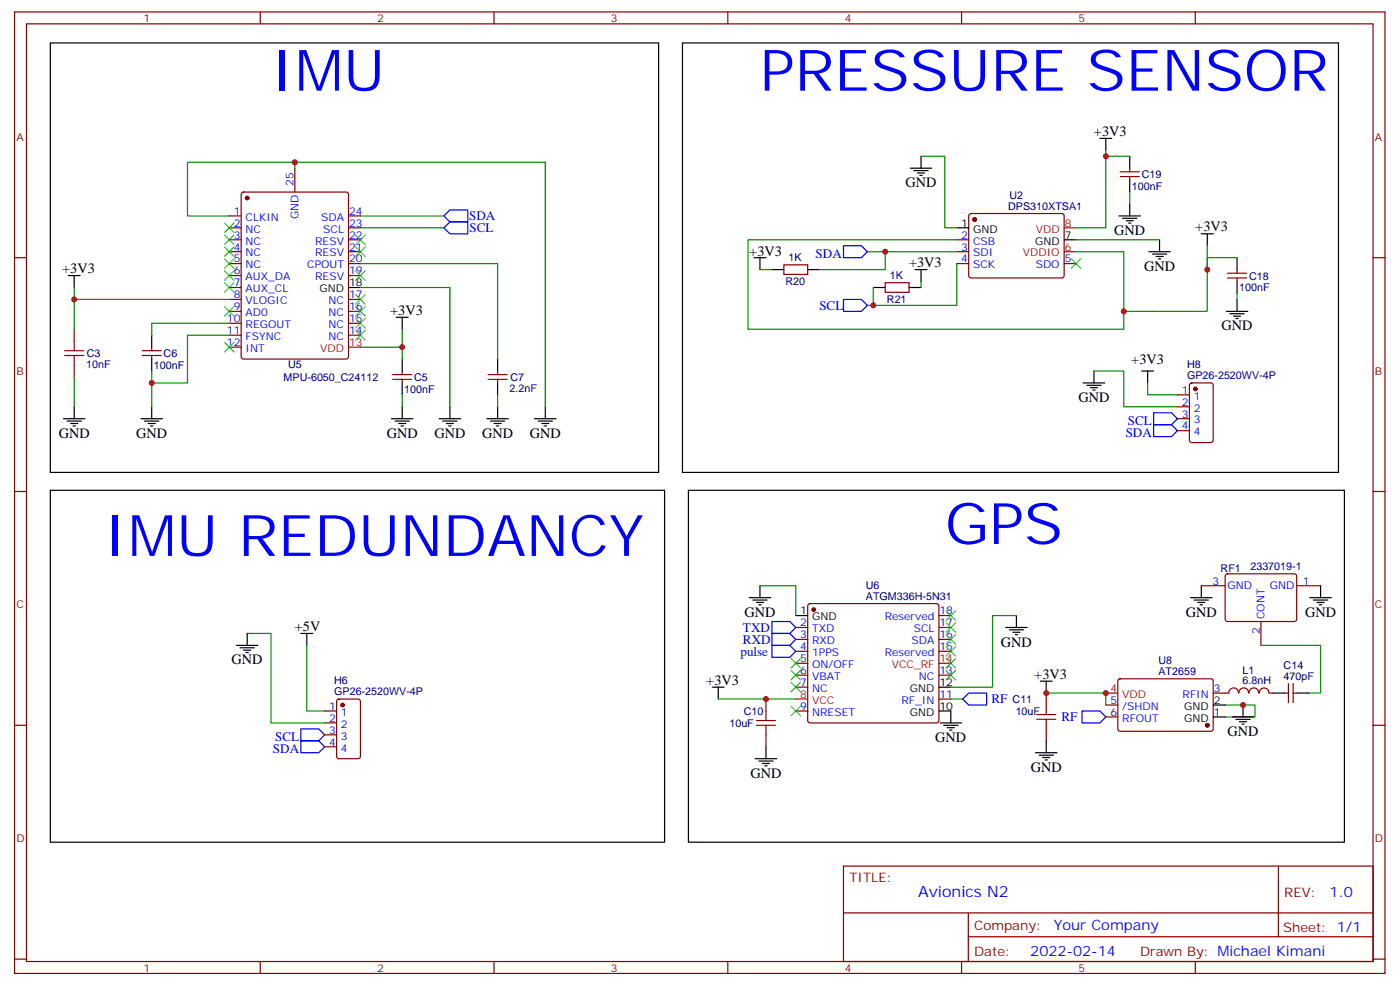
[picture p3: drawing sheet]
<svg xmlns="http://www.w3.org/2000/svg" width="414mm" height="292mm" viewBox="0 0 414 292" stroke-linecap="round" stroke-linejoin="round" font-family="sans-serif">
<g fill="none" stroke="#870000" stroke-width=".35">
<path d="M4.3 3.5h405.3v284.4h-405.3zM7.8 7.1h398.3v277.2h-398.3zM77 3.5v3.6M146.1 3.5v3.6M215.3 3.5v3.6M284.4 3.5v3.6M353.6 3.5v3.6M71.6 57l.4-.2h30.4l.6 .4 .1 48.3-.5 .6-30.6 .1-.6-.5-.1-48.2zM87.2 49.7v7.1M331.3 52.2h5.7M331.3 50.8h5.7M334.2 49.7v1.1"/>
<path d="M334.2 52.2v1.1M4.3 76.2h3.5M67.8 70.9h3.5M67.8 74.4h3.5M67.8 78h3.5M67.8 63.9h3.5M67.8 67.4h3.5M103.1 70.9h3.5M103.1 74.4h3.5M103.1 78h3.5M103.1 63.9h3.5M103.1 67.4h3.5"/>
<path d="M231.8 78.3h7.1v2.8h-7.1zM283 70.9h3.5M283 74.4h3.5M283 78h3.5M286.8 63.4l.4-.3 27.1 .1 .4 .7v17.9l-.7 .4-27-.1-.5-.6v-17.6zM314.7 78h3.6M365.9 79.7v1.1M406.1 76.2h3.5M21.9 97.4v3.5M67.8 81.5h3.5M67.8 85h3.5M67.8 88.5h3.5"/>
<path d="M67.8 92.1h3.5M67.8 95.6h3.5M67.8 99.1h3.5M103.1 81.5h3.5M103.1 88.5h3.5M103.1 92.1h3.5M103.1 95.6h3.5M103.1 99.1h3.5M261.8 83.6h7.1v2.8h-7.1zM363.1 82.2h5.6M363.1 80.8h5.6M365.9 82.2v1.1"/>
<path d="M21.9 108v3.5M42.1 105.1h5.6M42.1 103.7h5.6M44.9 102.7v1M44.9 105.1v1.1M67.8 102.7h3.5M116.1 112.2h5.7M116.1 110.8h5.7M119 109.7v1.1M119 112.2v1M144.4 112.2h5.6M144.4 110.8h5.6"/>
<path d="M147.2 109.7v1.1M147.2 112.2v1M348.3 116.8h3.5M352 113.4l.5-.2h5.6l.7 .5v16.5l-.4 .6-5.9 .1-.7-.5v-16.5zM348.3 120.3h3.5M348.3 123.8h3.5M348.3 127.4h3.5M4.3 145.3h3.5M406.1 145.3h3.5M239.1 178.7l.5-.2h37.4l.5 .2 .2 .5v33.9l-.2 .5-.5 .2h-37.4l-.5-.3-.2-.4v-33.9zM355.3 173.2h7.1M362.6 169.9l.5-.2h20l.4 .7v13l-.7 .4-20-.1-.4-.6v-12.7z"/>
<path d="M383.5 173.2h7.1M235.4 185.6h3.5M235.4 189.1h3.5M235.4 192.6h3.5M235.4 196.1h3.5M235.4 199.7h3.5M277.7 185.6h3.5M277.7 189.1h3.5M277.7 192.6h3.5M277.7 199.7h3.5M277.7 182h3.5M373 183.8v7.1"/>
<path d="M4.3 214.5h3.5M96 210.3h3.6M96 213.8h3.6M96 217.3h3.6M99.8 206.9l.5-.2h5.6l.7 .5v16.5l-.5 .6-5.8 .1-.7-.5v-16.5zM226.6 206.7v3.6M226.6 217.3v3.5M235.4 210.3h3.5M235.4 203.2h3.5M277.7 206.7h3.5M309.5 205v3.5M309.5 215.5v3.6"/>
<path d="M327.1 208.5h3.5M327.1 212h3.5M330.9 200.9l.4-.2 27.1 .1 .4 .6v14.4l-.7 .5-27-.1-.5-.7v-14.1zM366.3 204.9a1.41 1.41 0 0 0-1.4-1.5 1.41 1.41 0 0 0-1.4 1.5l-4.7 .1M366.5 204.9a1.41 1.41 0 0 1 1.4-1.5 1.41 1.41 0 0 1 1.4 1.5M369.5 204.9a1.41 1.41 0 0 1 1.4-1.5 1.41 1.41 0 0 1 1.4 1.5M372.5 204.9a1.41 1.41 0 0 1 1.4-1.5 1.41 1.41 0 0 1 1.4 1.5M375.4 205h1.1M380 205h1.1M381.1 202.1v5.7M382.5 202.1v5.7M382.5 205h1"/>
<path d="M406.1 214.5h3.5M96 220.8h3.6M249.5 256.1h156.6v28.2h-156.6zM378.1 256.1v20.9M249.5 270h156.5M286.4 277h119.6M286.4 270v14.1M4.3 283.6h3.5M77 284.3v3.6M146.1 284.3v3.6M215.3 284.3v3.6M284.4 284.3v3.6"/>
<path d="M353.6 284.3v3.6M406.1 283.6h3.5"/>
</g>
<g fill="none" stroke="#000" stroke-width=".35">
<path d="M14.9 12.7h179.9v127h-179.9zM201.9 12.7h194v127h-194zM269.2 49.7h6.4M270.3 50.4h4.2M271.4 51.2h2.1M272.1 51.9h.7M272.4 46.2v3.5M325.3 40.9h3.6M327.1 40.9v3.6M334.2 46.2v3.5M334.2 53.3v3.5M223 76.2h3.6"/>
<path d="M224.8 76.2v3.5M228.3 79.7h3.5M238.9 79.7h3.5M270.7 79.7h3.5M272.4 79.7v3.6M283 67.4h3.5M314.7 70.9h3.6M331 63.9h6.3M332 64.6h4.3M333.1 65.3h2.1M333.8 66h.7M334.2 60.3v3.6"/>
<path d="M339.8 74.4h6.3M340.9 75.1h4.2M341.9 75.8h2.1M342.6 76.6h.7M343 70.9v3.5M355.3 69.1h3.5M357.1 69.1v3.6M365.9 76.2v3.5M20.2 81.5h3.5M21.9 81.5v3.5M44.9 99.1v3.6M103.1 85h3.5"/>
<path d="M117.2 93.8h3.5M119 93.8v3.6M258.3 85h3.5M268.9 85h3.5M362.7 92.1h6.4M363.8 92.8h4.2M364.8 93.5h2.2M365.5 94.2h.8M365.9 83.3v3.5M365.9 88.5v3.6M44.9 106.2v3.5M119 106.2v3.5"/>
<path d="M119 113.2v3.6M147.2 106.2v3.5M147.2 113.2v3.6M320.4 113.2h6.3M321.5 113.9h4.2M322.5 114.7h2.1M323.2 115.4h.7M323.6 109.7v3.5M337.7 109.7h3.5M339.4 109.7v3.5M18.8 123.8h6.3M19.8 124.5h4.3"/>
<path d="M20.9 125.2h2.1M21.6 125.9h.7M21.9 120.3v3.5M41.7 123.8h6.3M42.8 124.5h4.2M43.8 125.2h2.1M44.5 125.9h.7M44.9 120.3v3.5M115.8 123.8h6.3M116.8 124.5h4.3M117.9 125.2h2.1M118.6 125.9h.7"/>
<path d="M119 120.3v3.5M129.9 123.8h6.3M131 124.5h4.2M132 125.2h2.1M132.7 125.9h.7M133.1 120.3v3.5M144 123.8h6.4M145.1 124.5h4.2M146.1 125.2h2.1M146.8 125.9h.7M147.2 120.3v3.5M158.1 123.8h6.4"/>
<path d="M159.2 124.5h4.2M160.2 125.2h2.1M160.9 125.9h.7M161.3 120.3v3.5M203.6 145h194.1v104.1h-194.1zM221.6 176.7h6.4M222.7 177.4h4.2M223.7 178.2h2.1M224.4 178.9h.7M224.8 173.2v3.5M352.1 176.7h6.4M353.2 177.4h4.2"/>
<path d="M354.3 178.2h2.1M355 178.9h.7M355.3 173.2v3.5M387.4 176.7h6.4M388.5 177.4h4.2M389.5 178.2h2.2M390.2 178.9h.7M390.6 173.2v3.5M69.9 190.9h6.4M71 191.6h4.2M72 192.3h2.2M72.7 193h.7"/>
<path d="M73.1 187.3v3.6M89 187.3h3.5M90.7 187.3v3.6M235.4 182h3.5M297.5 185.6h6.3M298.5 186.3h4.3M299.6 187h2.1M300.3 187.7h.7M300.6 182v3.6M210.7 203.2h3.5M212.4 203.2v3.5M277.7 203.2h3.5"/>
<path d="M277.7 210.3h3.5v3.5M278.1 213.8h6.3M279.1 214.5h4.3M280.2 215.2h2.1M280.9 215.9h.7M307.7 201.4h3.5M309.5 201.4v3.6M309.5 219.1v3.5M358.8 212h3.6M358.8 208.5h3.6M364.5 212h6.3M365.5 212.7h4.3"/>
<path d="M366.6 213.4h2.1M367.3 214.1h.7M367.7 208.5v3.5M376.5 205h3.5M383.5 205h3.6M223.4 224.4h6.3M224.4 225.1h4.3M225.5 225.8h2.1M226.2 226.5h.7M226.6 220.8v3.6M306.3 222.6h6.3M307.3 223.3h4.3"/>
<path d="M308.4 224h2.1M309.1 224.7h.7"/>
</g>
<g fill="none" stroke="#008700" stroke-width=".35">
<path d="M87.2 49.7v-1.7h74.1v72.3M87.2 48h-31.7v15.9h12.3M272.4 46.2h7.1v21.2h3.5M327.1 44.5v1.7h7.1M327.1 46.2v21.2h-8.8M334.2 56.8v3.5M106.6 78h40.6v28.2M106.6 67.4h24.7M106.6 63.9h24.7M224.8 79.7h3.5M256.5 74.4h26.5M261.8 74.4v5.3h-19.4"/>
<path d="M283 70.9h-61.7v26.5h111.1v-23h-14.1M283 78v12.3h-26.5M318.3 70.9h24.7M357.1 72.7v19.4h-24.7M365.9 76.2h-8.8v3.5M21.9 85v3.5M67.8 88.5h-45.9v8.9M67.8 99.1h-12.3v14.1h-10.6M67.8 95.6h-22.9v3.5M106.6 85h26.5v35.3M119 97.4v5.3h-12.4M258.3 85v5.3"/>
<path d="M272.4 83.3v1.7M365.9 86.8v1.7M21.9 111.5v8.8M44.9 109.7v10.6M119 102.7v3.5M119 116.8v3.5M147.2 116.8v3.5M323.6 109.7h8.8v10.6h15.9M339.4 113.2v3.6h8.9M224.8 173.2h10.6v8.8M73.1 187.3h7.1v26.5h15.8M90.7 190.9v19.4h5.3"/>
<path d="M300.6 182h-7v21.2h-12.4M373 190.9h17.6v14.1h-3.5M212.4 206.7h23M281.2 206.7h3.6M309.5 205h17.6v3.5M362.4 208.5h8.8v3.5h-8.8"/>
</g>
<g fill="none" stroke="#00f" stroke-width=".35">
<path d="M131.3 67.4l1.8-1.8h5.3v3.5h-5.3zM131.3 63.9l1.8-1.8h5.3v3.5h-5.3zM249.5 72.7h5.3l1.7 1.7-1.7 1.8h-5.3zM249.5 88.5h5.3l1.7 1.8-1.7 1.8h-5.3zM341.2 125.6h5.3l1.8 1.8-1.8 1.7h-5.3zM341.2 122.1h5.3l1.8 1.7-1.8 1.8h-5.3zM228.3 183.8h5.3l1.8 1.8-1.8 1.7h-5.3zM228.3 187.3h5.3l1.8 1.8-1.8 1.8h-5.3zM228.3 190.9h5.3l1.8 1.7-1.8 1.8h-5.3zM89 215.5h5.3l1.7 1.8-1.7 1.8h-5.3zM89 219.1h5.3l1.7 1.7-1.7 1.8h-5.3zM284.8 206.7l1.7-1.7h5.3v3.5h-5.3z"/>
<path d="M320 210.3h5.3l1.8 1.7-1.8 1.8h-5.3z"/>
</g>
<path d="M19.1 105.1h5.7M19.1 103.7h5.7M21.9 100.9v2.8M21.9 105.1v2.9M223.7 214.5h5.7M223.7 213.1h5.7M226.6 210.3v2.8M226.6 214.5v2.8M306.6 212.7h5.7M306.6 211.3h5.7M309.5 208.5v2.8M309.5 212.7v2.8" fill="none" stroke="#a10000" stroke-width=".35"/>
<g fill="#870000" stroke="#870000" stroke-width=".35">
<circle cx="357.1" cy="214.5" r=".53"/>
<circle cx="353.6" cy="115" r=".53"/>
<circle cx="101.3" cy="208.5" r=".53"/>
<circle cx="240.7" cy="180.3" r=".53"/>
<circle cx="288.3" cy="64.9" r=".53"/>
<circle cx="73.1" cy="58.6" r=".53"/>
</g>
<path d="M314.7 74.4h3.6M314.7 67.4h3.6M103.1 102.7h3.5M277.7 196.1h3.5M235.4 206.7h3.5M327.1 205h3.5" fill="none" stroke="#f00" stroke-width=".35"/>
<g fill="none" stroke="#3c3" stroke-width=".35">
<path d="M66.4 66l2.8 2.8M66.4 69.5l2.8 2.8M66.4 73l2.8 2.8M66.4 76.6l2.8 2.8M69.2 66l-2.8 2.8M69.2 69.5l-2.8 2.8M69.2 73l-2.8 2.8M69.2 76.6l-2.8 2.8M105.2 73l2.8 2.8M105.2 69.5l2.8 2.8M108 73l-2.8 2.8M108 69.5l-2.8 2.8"/>
<path d="M316.9 76.6l2.8 2.8M319.7 76.6l-2.8 2.8M66.4 80.1l2.8 2.8M66.4 83.6l2.8 2.8M66.4 90.7l2.8 2.8M69.2 80.1l-2.8 2.8M69.2 83.6l-2.8 2.8M69.2 90.7l-2.8 2.8M105.2 97.7l2.8 2.8M105.2 94.2l2.8 2.8M105.2 90.7l2.8 2.8M105.2 87.1l2.8 2.9"/>
<path d="M105.2 80.1l2.8 2.8M108 97.7l-2.8 2.8M108 94.2l-2.8 2.8M108 90.7l-2.8 2.8M108 87.1l-2.8 2.9M108 80.1l-2.8 2.8M66.4 101.2l2.8 2.9M69.2 101.2l-2.8 2.9M234 198.3l2.8 2.8M234 194.7l2.8 2.9M236.8 198.3l-2.8 2.8M236.8 194.7l-2.8 2.9"/>
<path d="M279.8 180.6l2.8 2.8M279.8 191.2l2.8 2.8M279.8 187.7l2.8 2.8M279.8 184.2l2.8 2.8M279.8 194.7l2.8 2.9M279.8 198.3l2.8 2.8M282.6 180.6l-2.8 2.8M282.6 191.2l-2.8 2.8M282.6 187.7l-2.8 2.8M282.6 184.2l-2.8 2.8M282.6 194.7l-2.8 2.9M282.6 198.3l-2.8 2.8"/>
<path d="M234 208.8l2.8 2.9M234 201.8l2.8 2.8M236.8 208.8l-2.8 2.9M236.8 201.8l-2.8 2.8"/>
</g>
<g fill="#c00">
<circle cx="367.7" cy="208.5" r=".88"/>
<circle cx="309.5" cy="205" r=".88"/>
<circle cx="327.1" cy="205" r=".88"/>
<circle cx="226.6" cy="206.7" r=".88"/>
<circle cx="261.8" cy="74.4" r=".88"/>
<circle cx="258.3" cy="90.3" r=".88"/>
<circle cx="332.4" cy="92.1" r=".88"/>
<circle cx="327.1" cy="46.2" r=".88"/>
<circle cx="357.1" cy="79.7" r=".88"/>
<circle cx="21.9" cy="88.5" r=".88"/>
<circle cx="44.9" cy="113.2" r=".88"/>
<circle cx="119" cy="102.7" r=".88"/>
<circle cx="87.2" cy="48" r=".88"/>
</g>
<path d="M14.9 145h181.7v104.1h-181.7z" fill="none" stroke="#000" stroke-width=".35"/>
<g font-size="16.9" fill="#00f">
<text x="80.2" y="26.8">IMU</text>
<text x="224.8" y="26.8">PRESSURE SENSOR</text>
<text x="279.5" y="160.9">GPS</text>
<text x="30.8" y="164.4">IMU REDUNDANCY</text>
</g>
<text font-size="4.6" fill="#00f" x="271.6" y="265.1">Avionics N2</text>
<g font-size="4.2">
<text x="323.6" y="40.2">+3V3</text>
<text x="267.8" y="55.4">GND</text>
<text x="329.6" y="69.5">GND</text>
<text x="353.6" y="68.4">+3V3</text>
<text x="221.6" y="75.8">+3V3</text>
<text x="18.4" y="80.8">+3V3</text>
<text x="268.9" y="79">+3V3</text>
<text x="338.4" y="80.1">GND</text>
<text x="115.4" y="93.1">+3V3</text>
<text x="361.3" y="97.7">GND</text>
<text x="334.6" y="107.6">+3V3</text>
<text x="319" y="118.9">GND</text>
<text x="17.4" y="129.5">GND</text>
<text x="40.3" y="129.5">GND</text>
<text x="114.4" y="129.5">GND</text>
<text x="128.5" y="129.5">GND</text>
<text x="142.6" y="129.5">GND</text>
<text x="156.7" y="129.5">GND</text>
<text x="220.2" y="182.4">GND</text>
<text x="350.7" y="182.4">GND</text>
<text x="386" y="182.4">GND</text>
<text x="87.2" y="186.6">+5V</text>
<text x="296.1" y="191.2">GND</text>
<text x="68.5" y="196.5">GND</text>
<text x="208.9" y="202.5">+3V3</text>
<text x="305.9" y="200.7">+3V3</text>
<text x="276.6" y="219.4">GND</text>
<text x="363.1" y="217.7">GND</text>
<text x="222" y="230">GND</text>
<text x="304.9" y="228.2">GND</text>
</g>
<g font-size="4.2" fill="#00f">
<text x="393.3" y="265.4">1.0</text>
<text x="311.7" y="274.9">Your Company</text>
<text x="304.7" y="282.7">2022-02-14</text>
</g>
<g font-size="3.9" fill="#00f">
<text x="138.8" y="65.2">SDA</text>
<text x="138.8" y="68.7">SCL</text>
<text x="241.2" y="76.2">SDA</text>
<text x="242.4" y="91.5">SCL</text>
<text x="333.6" y="125.6">SCL</text>
<text x="333" y="129.1">SDA</text>
<text x="219.8" y="186.8">TXD</text>
<text x="219.8" y="190.3">RXD</text>
<text x="219" y="193.9">pulse</text>
<text x="293.2" y="208">RF</text>
<text x="314" y="213.3">RF</text>
<text x="81.4" y="219.1">SCL</text>
<text x="80.7" y="222.6">SDA</text>
</g>
<g font-size="3.9" fill="#800">
<text x="251.2" y="260.7">TITLE:</text>
<text x="379.9" y="265.4">REV:</text>
<text x="288.2" y="274.9">Company:</text>
<text x="379.5" y="275.5">Sheet: 1/1</text>
<text x="288.2" y="282.6">Date:</text>
<text x="337.2" y="282.7">Drawn By: Michael Kimani</text>
</g>
<g font-size="3.2" fill="#800">
<text x="42.4" y="6.5">1</text>
<text x="111.5" y="6.5">2</text>
<text x="180.7" y="6.5">3</text>
<text x="249.8" y="6.5">4</text>
<text x="319" y="6.5">5</text>
<text x="4.8" y="41.6">A</text>
<text x="406.6" y="41.6">A</text>
<text x="4.8" y="110.8">B</text>
<text x="406.6" y="110.8">B</text>
<text x="4.8" y="179.9">C</text>
<text x="406.6" y="179.9">C</text>
<text x="4.8" y="249.1">D</text>
<text x="406.6" y="249.1">D</text>
<text x="42.4" y="287.3">1</text>
<text x="111.5" y="287.3">2</text>
<text x="180.7" y="287.3">3</text>
<text x="249.8" y="287.3">4</text>
<text x="319" y="287.3">5</text>
</g>
<g font-size="3.2" fill="#000080">
<text x="337.7" y="52.7">C19</text>
<text x="298.6" y="58.9">U2</text>
<text x="334.8" y="56.2">100nF</text>
<text x="298.2" y="62.1">DPS310XTSA1</text>
<text x="233.2" y="77.3">1K</text>
<text x="263.2" y="82.6">1K</text>
<text x="369.4" y="82.7">C18</text>
<text x="232.4" y="84.4">R20</text>
<text x="262.3" y="89.7">R21</text>
<text x="366.5" y="86.2">100nF</text>
<text x="25.6" y="105.6">C3</text>
<text x="48.4" y="105.6">C6</text>
<text x="25.5" y="108.7">10nF</text>
<text x="45.5" y="109.1">100nF</text>
<text x="83.9" y="112.6">MPU-6050_C24112</text>
<text x="85.2" y="108.8">U5</text>
<text x="122.5" y="112.7">C5</text>
<text x="151" y="112.6">C7</text>
<text x="351.1" y="112.1">GP26-2520WV-4P</text>
<text x="351.1" y="108.9">H8</text>
<text x="119.6" y="116.1">100nF</text>
<text x="150.7" y="115.8">2.2nF</text>
<text x="361" y="169.1">RF1</text>
<text x="369.8" y="168.6">2337019-1</text>
<text x="256.1" y="177.4">ATGM336H-5N31</text>
<text x="256.1" y="174.2">U6</text>
<text x="342.6" y="196.5">U8</text>
<text x="379.7" y="198">C14</text>
<text x="98.9" y="202.3">H6</text>
<text x="342.6" y="199.7">AT2659</text>
<text x="367.5" y="199.2">L1</text>
<text x="367.5" y="202.4">6.8nH</text>
<text x="379.7" y="201.1">470pF</text>
<text x="98.9" y="205.6">GP26-2520WV-4P</text>
<text x="299.5" y="207.9">C11</text>
<text x="215.7" y="214.9">10uF</text>
<text x="220" y="211.4">C10</text>
<text x="300.4" y="211.4">10uF</text>
</g>
<g font-size="3.2" fill="#00f">
<text x="86.9" y="55" transform="rotate(-90 86.9 55)">25</text>
<text x="69.1" y="63.5">1</text>
<text x="72.6" y="65.3">CLKIN</text>
<text x="88.3" y="64.8" transform="rotate(-90 88.3 64.8)">GND</text>
<text x="95" y="65.3">SDA</text>
<text x="103.3" y="63.5">24</text>
<text x="69.1" y="67">2</text>
<text x="69.1" y="70.6">3</text>
<text x="72.6" y="68.8">NC</text>
<text x="95.6" y="68.8">SCL</text>
<text x="103.3" y="70.6">22</text>
<text x="103.3" y="67">23</text>
<text x="284.3" y="70.6">2</text>
<text x="69.1" y="74.1">4</text>
<text x="69.1" y="77.6">5</text>
<text x="72.6" y="72.3">NC</text>
<text x="72.6" y="75.8">NC</text>
<text x="93.2" y="75.8">RESV</text>
<text x="93.2" y="72.3">RESV</text>
<text x="103.3" y="77.6">20</text>
<text x="103.3" y="74.1">21</text>
<text x="284.3" y="74.1">3</text>
<text x="284.3" y="77.6">4</text>
<text x="287.8" y="72.3">CSB</text>
<text x="287.8" y="75.8">SDI</text>
<text x="314.9" y="77.6">5</text>
<text x="69.1" y="81.1">6</text>
<text x="72.6" y="79.4">NC</text>
<text x="72.6" y="82.9">AUX_DA</text>
<text x="90.9" y="79.4">CPOUT</text>
<text x="93.2" y="82.9">RESV</text>
<text x="103.3" y="81.1">19</text>
<text x="287.8" y="79.4">SCK</text>
<text x="306.3" y="79.4">SDO</text>
<text x="69.1" y="84.7">7</text>
<text x="69.1" y="88.2">8</text>
<text x="72.6" y="86.4">AUX_CL</text>
<text x="72.6" y="90">VLOGIC</text>
<text x="97.2" y="90">NC</text>
<text x="103.3" y="88.2">17</text>
<text x="67.1" y="95.3">10</text>
<text x="69.1" y="91.7">9</text>
<text x="72.6" y="93.5">AD0</text>
<text x="97.2" y="93.5">NC</text>
<text x="103.3" y="95.3">15</text>
<text x="103.3" y="91.7">16</text>
<text x="67.1" y="98.8">11</text>
<text x="72.6" y="97">REGOUT</text>
<text x="72.6" y="100.5">FSYNC</text>
<text x="97.2" y="100.5">NC</text>
<text x="97.2" y="97">NC</text>
<text x="103.3" y="98.8">14</text>
<text x="67.1" y="102.3">12</text>
<text x="72.6" y="104.1">INT</text>
<text x="349.6" y="116.4">1</text>
<text x="349.6" y="119.9">2</text>
<text x="353.1" y="118.2">1</text>
<text x="349.6" y="123.5">3</text>
<text x="353.1" y="121.7">2</text>
<text x="353.1" y="125.2">3</text>
<text x="349.6" y="127">4</text>
<text x="353.1" y="128.8">4</text>
<text x="358.6" y="172.9">3</text>
<text x="385.3" y="172.9">1</text>
<text x="363.1" y="174.3">GND</text>
<text x="375.6" y="174.3">GND</text>
<text x="236.7" y="185.2">2</text>
<text x="261.7" y="183.4">Reserved</text>
<text x="277.9" y="185.2">17</text>
<text x="277.9" y="181.7">18</text>
<text x="374" y="183.1" transform="rotate(-90 374 183.1)">CONT</text>
<text x="236.7" y="188.7">3</text>
<text x="240.2" y="187">TXD</text>
<text x="240.2" y="190.5">RXD</text>
<text x="269.6" y="190.5">SDA</text>
<text x="270.3" y="187">SCL</text>
<text x="277.9" y="188.7">16</text>
<text x="372.6" y="187.6" transform="rotate(-90 372.6 187.6)">2</text>
<text x="236.7" y="192.3">4</text>
<text x="236.7" y="195.8">5</text>
<text x="240.2" y="194">1PPS</text>
<text x="240.2" y="197.6">ON/OFF</text>
<text x="261.7" y="194">Reserved</text>
<text x="277.9" y="192.3">15</text>
<text x="236.7" y="199.3">6</text>
<text x="236.7" y="202.8">7</text>
<text x="240.2" y="201.1">VBAT</text>
<text x="271.8" y="201.1">NC</text>
<text x="277.9" y="199.3">13</text>
<text x="97.4" y="209.9">1</text>
<text x="236.7" y="209.9">9</text>
<text x="240.2" y="204.6">NC</text>
<text x="266.6" y="208.1">RF_IN</text>
<text x="277.9" y="206.4">11</text>
<text x="328.4" y="208.1">5</text>
<text x="331.9" y="209.9">/SHDN</text>
<text x="349.8" y="206.4">RFIN</text>
<text x="359" y="204.6">3</text>
<text x="97.4" y="213.4">2</text>
<text x="100.9" y="211.7">1</text>
<text x="100.9" y="215.2">2</text>
<text x="240.2" y="211.7">NRESET</text>
<text x="328.4" y="211.7">6</text>
<text x="331.9" y="213.4">RFOUT</text>
<text x="97.4" y="217">3</text>
<text x="97.4" y="220.5">4</text>
<text x="100.9" y="218.7">3</text>
<text x="100.9" y="222.3">4</text>
</g>
<g font-size="3.2">
<text x="284.3" y="67">1</text>
<text x="287.8" y="68.8">GND</text>
<text x="314.9" y="70.6">7</text>
<text x="306.2" y="72.3">GND</text>
<text x="94.5" y="86.4">GND</text>
<text x="103.3" y="84.7">18</text>
<text x="236.7" y="181.7">1</text>
<text x="240.2" y="183.4">GND</text>
<text x="277.9" y="202.8">12</text>
<text x="269.1" y="204.6">GND</text>
<text x="277.9" y="209.9">10</text>
<text x="350.3" y="209.9">GND</text>
<text x="359" y="208.1">2</text>
<text x="269.1" y="211.7">GND</text>
<text x="350.3" y="213.4">GND</text>
<text x="359" y="211.7">1</text>
</g>
<g font-size="3.2" fill="#f00">
<text x="306.4" y="68.8">VDD</text>
<text x="314.9" y="67">8</text>
<text x="302.6" y="75.8">VDDIO</text>
<text x="314.9" y="74.1">6</text>
<text x="94.7" y="104.1">VDD</text>
<text x="103.3" y="102.3">13</text>
<text x="263.8" y="197.6">VCC_RF</text>
<text x="277.9" y="195.8">14</text>
<text x="236.7" y="206.4">8</text>
<text x="240.2" y="208.1">VCC</text>
<text x="328.4" y="204.6">4</text>
<text x="331.9" y="206.4">VDD</text>
</g>
</svg>
